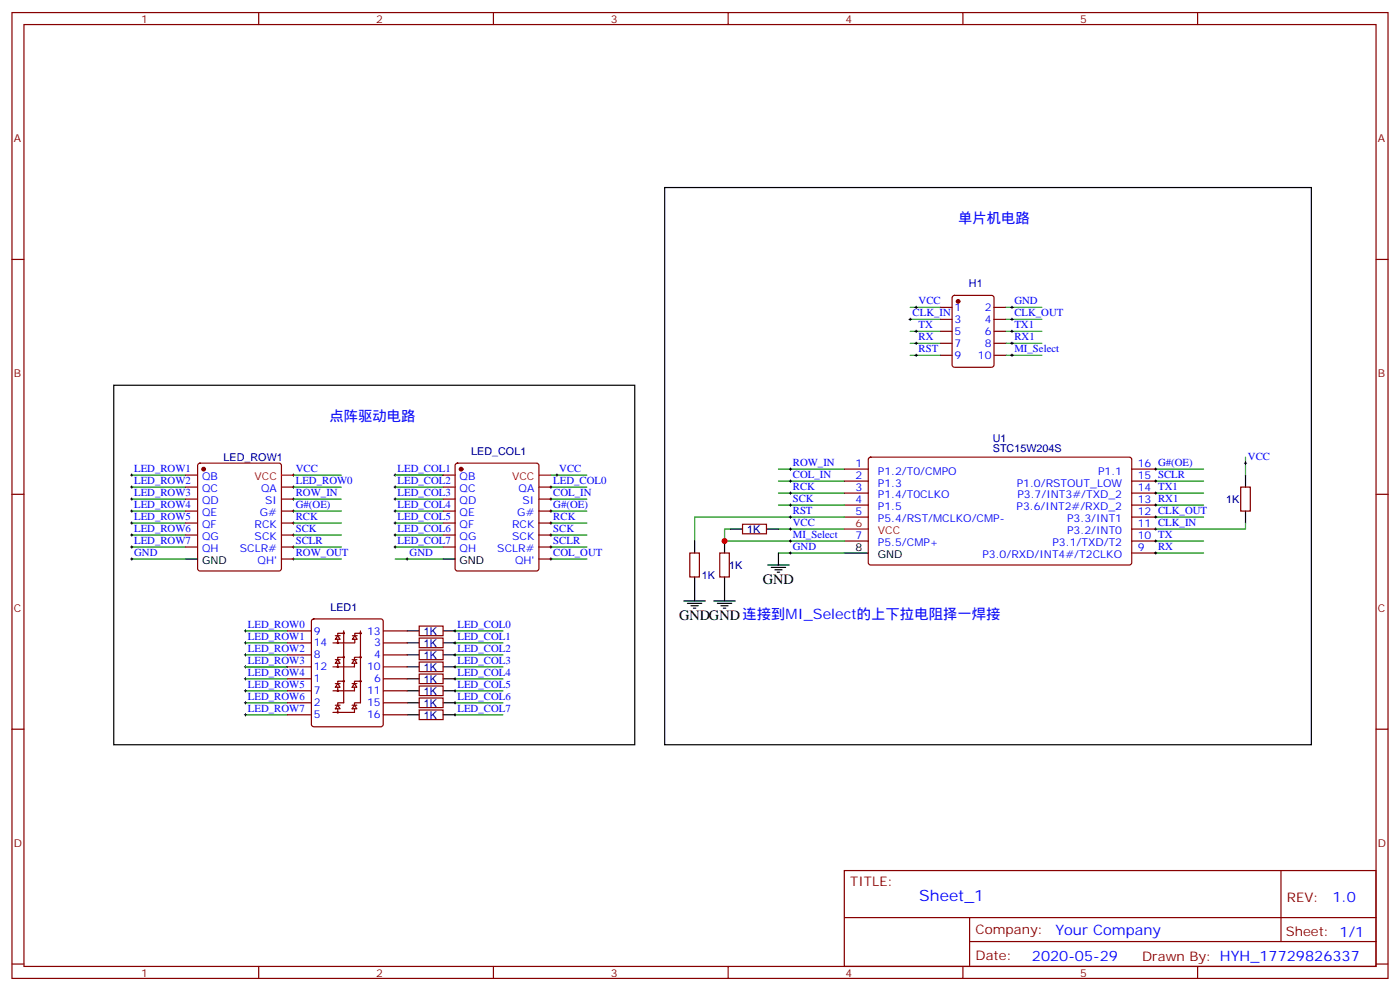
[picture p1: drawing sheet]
<svg xmlns="http://www.w3.org/2000/svg" width="412mm" height="292mm" viewBox="0 0 412 292" stroke-linecap="round" stroke-linejoin="round" font-family="sans-serif">
<g fill="none" stroke="#870000" stroke-width=".35">
<path d="M3.5 3.7h405.4v284.3h-405.4zM7.1 7.2h398.2v277.3h-398.2zM76.2 3.7v3.5M145.3 3.7v3.5M214.5 3.7v3.5M283.6 3.7v3.5M352.8 3.7v3.5M3.5 76.4h3.6M405.3 76.4h3.6M276.9 97.5h3.6M276.9 94h3.6M276.9 90.5h3.6"/>
<path d="M280.7 87.2l.5-.2h10.9l.7 .4v20l-.5 .7h-11.1l-.7-.4v-20zM292.8 97.5h3.5M292.8 94h3.5M292.8 90.5h3.5M276.9 104.6h3.6M276.9 101.1h3.6M292.8 104.6h3.5M292.8 101.1h3.5M54.7 139.9h3.5M58.4 136.6l.5-.3h23.3l.5 .3 .2 .5v30.3l-.2 .5-.5 .2h-23.3l-.5-.2-.2-.5v-30.3zM130.5 139.9h3.6M134.3 136.6l.5-.3h23.2l.5 .3 .2 .5v30.3l-.2 .5-.5 .2h-23.2l-.5-.2-.2-.5v-30.3z"/>
<path d="M248.7 138.1h7.1M256 134.8l.5-.2h76.4l.5 .7-.1 30.6-.6 .4h-76.5l-.4-.7v-30.3zM333.4 138.1h7M3.5 145.5h3.6M54.7 143.4h3.5M54.7 146.9h3.5M54.7 150.5h3.5M54.7 154h3.5M54.7 157.5h3.5M82.9 143.4h3.5M82.9 146.9h3.5M82.9 150.5h3.5"/>
<path d="M82.9 154h3.5M82.9 157.5h3.5M130.5 143.4h3.6M130.5 146.9h3.6M130.5 150.5h3.6M130.5 154h3.6M130.5 157.5h3.6M158.7 143.4h3.6M158.7 146.9h3.6M158.7 150.5h3.6M158.7 154h3.6M158.7 157.5h3.6"/>
<path d="M218.7 154.3h7.1v2.9h-7.1zM248.7 141.6h7.1M248.7 145.2h7.1M248.7 148.7h7.1M248.7 152.2h7.1M248.7 159.3h7.1M333.4 141.6h7M333.4 145.2h7M333.4 148.7h7M333.4 152.2h7M333.4 155.8h7M333.4 159.3h7"/>
<path d="M365.5 143.4h2.8v7.1h-2.8zM405.3 145.5h3.6M54.7 161h3.5M82.9 161h3.5M82.9 164.6h3.5M130.5 161h3.6M158.7 161h3.6M158.7 164.6h3.6M203.2 162.8h2.8v7.1h-2.8zM212 162.8h2.8v7.1h-2.8zM333.4 162.8h7M84.7 199.8h7"/>
<path d="M84.7 189.3h7M84.7 192.8h7M84.7 185.7h7M84.7 196.3h7M92 182.4l.4-.2h19.8l.6 .4 .1 30.7-.5 .6-20 .1-.6-.5-.1-30.6zM98.1 189.3h6.3M98.8 187.1h1.4M98.8 194.2h1.4M99.5 187.1l.7 1.1h-1.4zM99.5 194.2l.7 1.1h-1.4zM99.5 188.2v1.1M99.5 195.3v1"/>
<path d="M101.2 186.4h-1.7v.7M101.2 193.5h-1.7v.7M101.2 185.7v21.2h-1.7v.7M103.7 194.2h1.4M103.8 187.1h1.4M104.4 194.2l.7 1.1h-1.4zM104.4 195.3v1h-6.3M104.5 187.1l.7 1.1h-1.4zM104.5 188.2v1.1M106.2 193.5h-1.8v.7M106.2 185.7v21.2h-1.8v.7M106.3 186.4h-1.8v.7"/>
<path d="M112.9 199.8h7M112.9 189.3h7M112.9 192.8h7M112.9 185.7h7M112.9 196.3h7M123.5 198.4h7v2.9h-7zM123.5 194.9h7v2.8h-7zM123.5 191.4h7v2.8h-7zM123.5 187.9h7v2.8h-7zM123.5 184.3h7v2.8h-7zM3.5 214.7h3.6M84.7 206.9h7"/>
<path d="M84.7 210.4h7M84.7 203.4h7M98.8 201.3h1.4M98.8 207.6h1.4M99.5 201.3l.7 1h-1.4zM99.5 207.6l.7 1.1h-1.4zM99.5 202.3v1.1M99.5 208.7v1M101.2 200.6h-1.7v.7M103.7 201.3h1.4M103.7 207.6h1.4M104.4 201.3l.7 1h-1.4z"/>
<path d="M104.4 207.6l.7 1.1h-1.4zM104.4 202.3v1.1h-6.3M104.4 208.7v1h-6.3M106.2 200.6h-1.8v.7M112.9 206.9h7M112.9 210.4h7M112.9 203.4h7M123.5 209h7v2.8h-7zM123.5 205.5h7v2.8h-7zM123.5 202h7v2.8h-7zM405.3 214.7h3.6M248.7 256.3h156.6v28.2h-156.6z"/>
<path d="M377.3 256.3v20.9M248.7 270.1h156.5M285.6 277.2h119.6M285.6 270.1v14.2M3.5 283.8h3.6M76.2 284.5v3.5M145.3 284.5v3.5M214.5 284.5v3.5M283.6 284.5v3.5M352.8 284.5v3.5M405.3 283.8h3.6"/>
<circle cx="99.5" cy="189.3" r=".18"/>
<circle cx="99.5" cy="196.3" r=".18"/>
<circle cx="101.2" cy="193.5" r=".18"/>
<circle cx="101.2" cy="186.4" r=".18"/>
<circle cx="106.2" cy="193.5" r=".18"/>
<circle cx="106.2" cy="186.4" r=".18"/>
<circle cx="99.5" cy="209.7" r=".18"/>
<circle cx="99.5" cy="203.4" r=".18"/>
<circle cx="101.2" cy="200.6" r=".18"/>
<circle cx="106.2" cy="200.6" r=".18"/>
</g>
<g fill="none" stroke="#000" stroke-width=".29">
<path d="M267.8 94h.7M268.1 93.7v.7M269.5 90.5h.7M269.5 97.5h.7M269.9 90.1v.7M269.9 97.2v.7M297.7 90.5h.7M297.7 94h.7M297.7 97.5h.7M298.1 90.1v.7M298.1 93.7v.7M298.1 97.2v.7"/>
<path d="M269.5 101.1h.7M269.5 104.6h.7M269.9 100.7v.7M269.9 104.2v.8M297.7 101.1h.7M297.7 104.6h.7M298.1 100.7v.7M298.1 104.2v.8M38.5 139.9h.7M38.8 139.5v.7M86.1 139.9h.7M86.4 139.5v.7"/>
<path d="M116.1 139.9h.7M116.4 139.5v.7M163.7 139.9h.7M164 139.5v.7M232.5 138.1h.7M232.8 137.8v.7M340.1 138.1h.7M340.4 137.8v.7M366.5 136.3h.7M366.9 136v.7M38.5 157.5h.7M38.5 154h.7"/>
<path d="M38.5 150.5h.7M38.5 146.9h.7M38.5 143.4h.7M38.8 143.1v.7M38.8 146.6v.7M38.8 150.1v.7M38.8 153.6v.7M38.8 157.2v.7M86.1 157.5h.7M86.1 154h.7M86.1 150.5h.7M86.1 146.9h.7"/>
<path d="M86.1 143.4h.7M86.4 143.1v.7M86.4 146.6v.7M86.4 150.1v.7M86.4 153.6v.7M86.4 157.2v.7M116.1 157.5h.7M116.1 154h.7M116.1 150.5h.7M116.1 146.9h.7M116.1 143.4h.7M116.4 143.1v.7"/>
<path d="M116.4 146.6v.7M116.4 150.1v.7M116.4 153.6v.7M116.4 157.2v.7M161.9 157.5h.7M161.9 154h.7M161.9 150.5h.7M161.9 146.9h.7M161.9 143.4h.7M162.3 143.1v.7M162.3 146.6v.7M162.3 150.1v.7"/>
<path d="M162.3 153.6v.7M162.3 157.2v.7M232.5 155.8h.7M232.5 141.6h.7M232.5 145.2h.7M232.5 148.7h.7M232.5 152.2h.7M232.5 159.3h.7M232.8 141.3v.7M232.8 144.8v.7M232.8 148.3v.7M232.8 151.9v.7"/>
<path d="M232.8 155.4v.7M232.8 158.9v.7M340.1 155.8h.7M340.1 141.6h.7M340.1 145.2h.7M340.1 148.7h.7M340.1 152.2h.7M340.1 159.3h.7M340.4 141.3v.7M340.4 144.8v.7M340.4 148.3v.7M340.4 151.9v.7"/>
<path d="M340.4 155.4v.7M340.4 158.9v.7M38.5 161h.7M38.5 164.6h.7M38.8 160.7v.7M38.8 164.2v.7M86.1 161h.7M86.1 164.6h.7M86.4 160.7v.7M86.4 164.2v.7M116.1 161h.7M116.4 160.7v.7"/>
<path d="M119.6 164.6h.7M119.9 164.2v.7M161.9 161h.7M161.9 164.6h.7M162.3 160.7v.7M162.3 164.2v.7M232.5 162.8h.7M232.8 162.5v.7M340.1 162.8h.7M340.4 162.5v.7M72 199.8h.7M72 196.3h.7"/>
<path d="M72 192.8h.7M72 189.3h.7M72 185.7h.7M72.3 185.4v.7M72.3 188.9v.7M72.3 192.4v.7M72.3 196v.7M72.3 199.5v.7M133.7 199.8h.7M133.7 196.3h.7M133.7 192.8h.7M133.7 189.3h.7"/>
<path d="M133.7 185.7h.7M134.1 185.4v.7M134.1 188.9v.7M134.1 192.4v.7M134.1 196v.7M134.1 199.5v.7M72 210.4h.7M72 206.9h.7M72 203.4h.7M72.3 203v.7M72.3 206.6v.7M72.3 210.1v.7"/>
<path d="M133.7 210.4h.7M133.7 206.9h.7M133.7 203.4h.7M134.1 203v.7M134.1 206.6v.7M134.1 210.1v.7"/>
</g>
<g fill="none" stroke="#008700" stroke-width=".35">
<path d="M268.1 90.5h8.8M268.1 94h8.8M268.1 97.5h8.8M296.3 90.5h10.6M296.3 94h10.6M296.3 97.5h10.6M268.1 101.1h8.8M268.1 104.6h8.8M296.3 101.1h10.6M296.3 104.6h10.6M38.8 139.9h15.9M86.4 139.9h14.1"/>
<path d="M130.5 139.9h-14.1h14.1M162.3 139.9h10.6M229.3 138.1h19.4M340.4 138.1h14.1M366.9 134.6v5.3M38.8 157.5h15.9M38.8 154h15.9M38.8 150.5h15.9M38.8 146.9h15.9M38.8 143.4h15.9M86.4 157.5h14.1M86.4 154h14.1"/>
<path d="M86.4 150.5h14.1M86.4 146.9h14.1M86.4 143.4h14.1M116.4 157.5h14.1M116.4 154h14.1M116.4 150.5h14.1M116.4 146.9h14.1M116.4 143.4h14.1M162.3 157.5h10.6M162.3 154h10.6M162.3 150.5h10.6M162.3 146.9h10.6"/>
<path d="M162.3 143.4h10.6M215.2 155.8h-1.8v3.5h35.3M229.3 141.6h19.4M229.3 145.2h19.4M229.3 148.7h19.4M229.3 155.8h19.4M248.7 152.2h-44.1v7.1M340.4 141.6h14.1M340.4 145.2h14.1M340.4 148.7h14.1M340.4 159.3h14.1M340.4 152.2h14.1"/>
<path d="M366.9 154v1.8h-26.5M38.8 161h15.9M38.8 164.6h15.9M86.4 164.6h14.1M86.4 161h14.1M116.4 164.6h14.1M116.4 161h14.1M162.3 164.6h10.6M162.3 161h10.6M229.3 162.8h19.4M340.4 162.8h14.1M72.3 199.8h12.4"/>
<path d="M72.3 192.8h12.4M72.3 189.3h12.4M72.3 185.7h12.4M84.7 196.3h-12.4h12.4M134.1 199.8h14.1M134.1 196.3h14.1M134.1 192.8h14.1M134.1 189.3h14.1M134.1 185.7h14.1M72.3 210.4h12.4M72.3 206.9h12.4M72.3 203.4h12.4"/>
<path d="M134.1 210.4h14.1M134.1 206.9h14.1M134.1 203.4h14.1"/>
</g>
<g fill="none" stroke="#000" stroke-width=".35">
<path d="M195.8 55.2h190.5v164.1h-190.5zM33.5 113.4h153.5v105.9h-153.5zM366.9 139.9v3.5M204.6 159.3v3.5M213.4 159.3v3.5M215.2 155.8h3.5M225.8 155.8h3.5M366.9 150.5v3.5M54.7 164.6h3.5M130.5 164.6h3.6M201.4 176.9h6.4M202.5 177.6h4.2"/>
<path d="M203.6 178.3h2.1M204.3 179h.7M204.6 169.9v7M210.3 176.9h6.3M211.3 177.6h4.2M212.4 178.3h2.1M213.1 179h.7M213.4 169.9v7M226.1 166.3h6.4M227.2 167h4.2M228.2 167.7h2.2M229 168.5h.7"/>
<path d="M229.3 162.8v3.5M248.7 162.8h7.1M119.9 199.8h3.6M119.9 196.3h3.6M119.9 192.8h3.6M119.9 189.3h3.6M119.9 185.7h3.6M130.5 199.8h3.6M130.5 196.3h3.6M130.5 192.8h3.6M130.5 189.3h3.6M130.5 185.7h3.6"/>
<path d="M119.9 210.4h3.6M119.9 206.9h3.6M119.9 203.4h3.6M130.5 210.4h3.6M130.5 206.9h3.6M130.5 203.4h3.6"/>
</g>
<g fill="#870000" stroke="#870000" stroke-width=".35">
<circle cx="135.8" cy="138.1" r=".53"/>
<circle cx="60" cy="138.1" r=".53"/>
<circle cx="282.2" cy="88.7" r=".53"/>
</g>
<path d="M82.9 139.9h3.5M158.7 139.9h3.6M248.7 155.8h7.1" fill="none" stroke="#f00" stroke-width=".35"/>
<circle cx="213.4" cy="159.3" r=".88" fill="#c00"/>
<text font-size="4.6" fill="#00f" x="270.8" y="265.3">Sheet_1</text>
<g font-size="4.2" fill="#00f">
<text x="282.2" y="65.8">单片机电路</text>
<text x="97" y="124">点阵驱动电路</text>
<text x="392.5" y="265.6">1.0</text>
<text x="310.9" y="275.1">Your Company</text>
<text x="304" y="282.9">2020-05-29</text>
</g>
<g font-size="4.2">
<text x="224.7" y="172">GND</text>
<text x="200" y="182.6">GNDGND连接到MI_Select的上下拉电阻择一焊接</text>
</g>
<g font-size="3.9" fill="#800">
<text x="250.5" y="260.9">TITLE:</text>
<text x="379.1" y="265.6">REV:</text>
<text x="287.4" y="275.1">Company:</text>
<text x="378.7" y="275.7">Sheet: 1/1</text>
<text x="287.4" y="282.8">Date:</text>
<text x="336.4" y="282.8">Drawn By: HYH_17729826337</text>
</g>
<g font-size="3.2" fill="#800">
<text x="41.6" y="6.7">1</text>
<text x="110.8" y="6.7">2</text>
<text x="179.9" y="6.7">3</text>
<text x="249.1" y="6.7">4</text>
<text x="318.2" y="6.7">5</text>
<text x="4.1" y="41.8">A</text>
<text x="405.9" y="41.8">A</text>
<text x="4.1" y="110.9">B</text>
<text x="405.9" y="110.9">B</text>
<text x="4.1" y="180.1">C</text>
<text x="405.9" y="180.1">C</text>
<text x="4.1" y="249.2">D</text>
<text x="405.9" y="249.2">D</text>
<text x="41.6" y="287.5">1</text>
<text x="110.8" y="287.5">2</text>
<text x="179.9" y="287.5">3</text>
<text x="249.1" y="287.5">4</text>
<text x="318.2" y="287.5">5</text>
</g>
<g font-size="3.2" fill="#00f">
<text x="270.6" y="89.6">VCC</text>
<text x="298.8" y="89.6">GND</text>
<text x="268.8" y="93.1">CLK_IN</text>
<text x="281.2" y="95.1">3</text>
<text x="281.2" y="91.5">1</text>
<text x="290.1" y="95.1">4</text>
<text x="290.1" y="91.5">2</text>
<text x="298.8" y="93.1">CLK_OUT</text>
<text x="270.6" y="96.7">TX</text>
<text x="270.6" y="100.2">RX</text>
<text x="281.2" y="98.6">5</text>
<text x="290.1" y="98.6">6</text>
<text x="298.8" y="96.7">TX1</text>
<text x="298.8" y="100.2">RX1</text>
<text x="270.6" y="103.7">RST</text>
<text x="281.2" y="105.7">9</text>
<text x="281.2" y="102.1">7</text>
<text x="288.1" y="105.7">10</text>
<text x="290.1" y="102.1">8</text>
<text x="298.8" y="103.7">MI_Select</text>
<text x="233.5" y="137.2">ROW_IN</text>
<text x="252" y="137.4">1</text>
<text x="335.1" y="137.4">16 G#(OE)</text>
<text x="367.6" y="135.5">VCC</text>
<text x="39.5" y="142.5">LED_ROW2</text>
<text x="39.5" y="139">LED_ROW1</text>
<text x="59.5" y="141.3">QB</text>
<text x="87.1" y="142.5">LED_ROW0</text>
<text x="87.1" y="139">VCC</text>
<text x="117.1" y="142.5">LED_COL2</text>
<text x="117.1" y="139">LED_COL1</text>
<text x="135.4" y="141.3">QB</text>
<text x="163" y="142.5">LED_COL0</text>
<text x="164.7" y="139">VCC</text>
<text x="233.5" y="140.8">COL_IN</text>
<text x="252" y="140.9">2</text>
<text x="258.6" y="143.2">P1.3</text>
<text x="258.6" y="139.7">P1.2/T0/CMPO</text>
<text x="299.5" y="143.2">P1.0/RSTOUT_LOW</text>
<text x="323.5" y="139.7">P1.1</text>
<text x="335.1" y="140.9">15 SCLR</text>
<text x="39.5" y="149.6">LED_ROW4</text>
<text x="39.5" y="146">LED_ROW3</text>
<text x="59.5" y="144.8">QC</text>
<text x="59.5" y="148.3">QD</text>
<text x="76.9" y="144.8">QA</text>
<text x="78.1" y="148.3">SI</text>
<text x="87.1" y="149.6">G#(OE)</text>
<text x="87.1" y="146">ROW_IN</text>
<text x="117.1" y="149.6">LED_COL4</text>
<text x="117.1" y="146">LED_COL3</text>
<text x="135.4" y="144.8">QC</text>
<text x="135.4" y="148.3">QD</text>
<text x="152.8" y="144.8">QA</text>
<text x="153.9" y="148.3">SI</text>
<text x="163" y="149.6">G#(OE)</text>
<text x="163" y="146">COL_IN</text>
<text x="233.5" y="144.3">RCK</text>
<text x="233.5" y="147.8">SCK</text>
<text x="252" y="148">4</text>
<text x="252" y="144.5">3</text>
<text x="258.6" y="146.8">P1.4/T0CLKO</text>
<text x="299.7" y="146.8">P3.7/INT3#/TXD_2</text>
<text x="335.1" y="144.5">14 TX1</text>
<text x="335.1" y="148">13 RX1</text>
<text x="39.5" y="153.1">LED_ROW5</text>
<text x="59.5" y="151.9">QE</text>
<text x="59.5" y="155.4">QF</text>
<text x="75" y="155.4">RCK</text>
<text x="76.5" y="151.9">G#</text>
<text x="87.1" y="153.1">RCK</text>
<text x="117.1" y="153.1">LED_COL5</text>
<text x="135.4" y="151.9">QE</text>
<text x="135.4" y="155.4">QF</text>
<text x="150.8" y="155.4">RCK</text>
<text x="152.4" y="151.9">G#</text>
<text x="163" y="153.1">RCK</text>
<text x="233.5" y="154.9">VCC</text>
<text x="233.5" y="151.3">RST</text>
<text x="252" y="151.5">5</text>
<text x="258.6" y="153.8">P5.4/RST/MCLKO/CMP-</text>
<text x="258.6" y="150.3">P1.5</text>
<text x="299.4" y="150.3">P3.6/INT2#/RXD_2</text>
<text x="314.3" y="153.8">P3.3/INT1</text>
<text x="335.1" y="151.5">12 CLK_OUT</text>
<text x="335.1" y="155">11 CLK_IN</text>
<text x="39.5" y="160.2">LED_ROW7</text>
<text x="39.5" y="156.6">LED_ROW6</text>
<text x="59.5" y="158.9">QG</text>
<text x="75" y="158.9">SCK</text>
<text x="87.1" y="160.2">SCLR</text>
<text x="87.1" y="156.6">SCK</text>
<text x="117.1" y="160.2">LED_COL7</text>
<text x="117.1" y="156.6">LED_COL6</text>
<text x="135.4" y="158.9">QG</text>
<text x="150.9" y="158.9">SCK</text>
<text x="163" y="160.2">SCLR</text>
<text x="163" y="156.6">SCK</text>
<text x="233.5" y="161.9">GND</text>
<text x="233.5" y="158.4">MI_Select</text>
<text x="252" y="158.6">7</text>
<text x="258.6" y="160.9">P5.5/CMP+</text>
<text x="310" y="160.9">P3.1/TXD/T2</text>
<text x="314.3" y="157.3">P3.2/INT0</text>
<text x="335.1" y="158.6">10 TX</text>
<text x="341.1" y="161.9">RX</text>
<text x="39.5" y="163.7">GND</text>
<text x="59.5" y="162.5">QH</text>
<text x="70.6" y="162.5">SCLR#</text>
<text x="75.9" y="166">QH'</text>
<text x="87.1" y="163.7">ROW_OUT</text>
<text x="120.6" y="163.7">GND</text>
<text x="135.4" y="162.5">QH</text>
<text x="146.5" y="162.5">SCLR#</text>
<text x="151.7" y="166">QH'</text>
<text x="163" y="163.7">COL_OUT</text>
<text x="289.4" y="164.4">P3.0/RXD/INT4#/T2CLKO</text>
<text x="335.1" y="162.1">9</text>
<text x="73" y="184.9">LED_ROW0</text>
<text x="134.8" y="184.9">LED_COL0</text>
<text x="73" y="191.9">LED_ROW2</text>
<text x="73" y="188.4">LED_ROW1</text>
<text x="92.4" y="186.8">9</text>
<text x="92.4" y="190.3">14</text>
<text x="108.2" y="186.8">13</text>
<text x="110.2" y="190.3">3</text>
<text x="134.8" y="191.9">LED_COL2</text>
<text x="134.8" y="188.4">LED_COL1</text>
<text x="73" y="195.4">LED_ROW3</text>
<text x="92.4" y="193.9">8</text>
<text x="92.4" y="197.4">12</text>
<text x="108.2" y="197.4">10</text>
<text x="110.2" y="193.9">4</text>
<text x="134.8" y="195.4">LED_COL3</text>
<text x="73" y="202.5">LED_ROW5</text>
<text x="73" y="199">LED_ROW4</text>
<text x="92.4" y="200.9">1</text>
<text x="110.2" y="200.9">6</text>
<text x="134.8" y="202.5">LED_COL5</text>
<text x="134.8" y="199">LED_COL4</text>
<text x="73" y="209.6">LED_ROW7</text>
<text x="73" y="206">LED_ROW6</text>
<text x="92.4" y="208">2</text>
<text x="92.4" y="204.4">7</text>
<text x="108.2" y="204.4">11</text>
<text x="108.2" y="208">15</text>
<text x="134.8" y="209.6">LED_COL7</text>
<text x="134.8" y="206">LED_COL6</text>
<text x="92.4" y="211.5">5</text>
<text x="108.2" y="211.5">16</text>
</g>
<g font-size="3.2" fill="#000080">
<text x="285.4" y="84.6">H1</text>
<text x="292.5" y="130">U1</text>
<text x="65.9" y="135.7">LED_ROW1</text>
<text x="138.8" y="134">LED_COL1</text>
<text x="292.5" y="133.2">STC15W204S</text>
<text x="361.2" y="148">1K</text>
<text x="220.1" y="156.8">1K</text>
<text x="214.8" y="167.4">1K</text>
<text x="206.7" y="170.6">1K</text>
<text x="97.3" y="179.8">LED1</text>
<text x="124.8" y="190.4">1K</text>
<text x="124.8" y="186.9">1K</text>
<text x="124.8" y="197.5">1K</text>
<text x="124.8" y="193.9">1K</text>
<text x="124.8" y="201">1K</text>
<text x="124.8" y="208">1K</text>
<text x="124.8" y="204.5">1K</text>
<text x="124.8" y="211.6">1K</text>
</g>
<g font-size="3.2" fill="#f00">
<text x="75" y="141.3">VCC</text>
<text x="150.8" y="141.3">VCC</text>
<text x="252" y="155">6</text>
<text x="258.6" y="157.3">VCC</text>
</g>
<g font-size="3.2">
<text x="59.5" y="166">GND</text>
<text x="135.4" y="166">GND</text>
<text x="252" y="162.1">8</text>
<text x="258.6" y="164.4">GND</text>
</g>
</svg>
